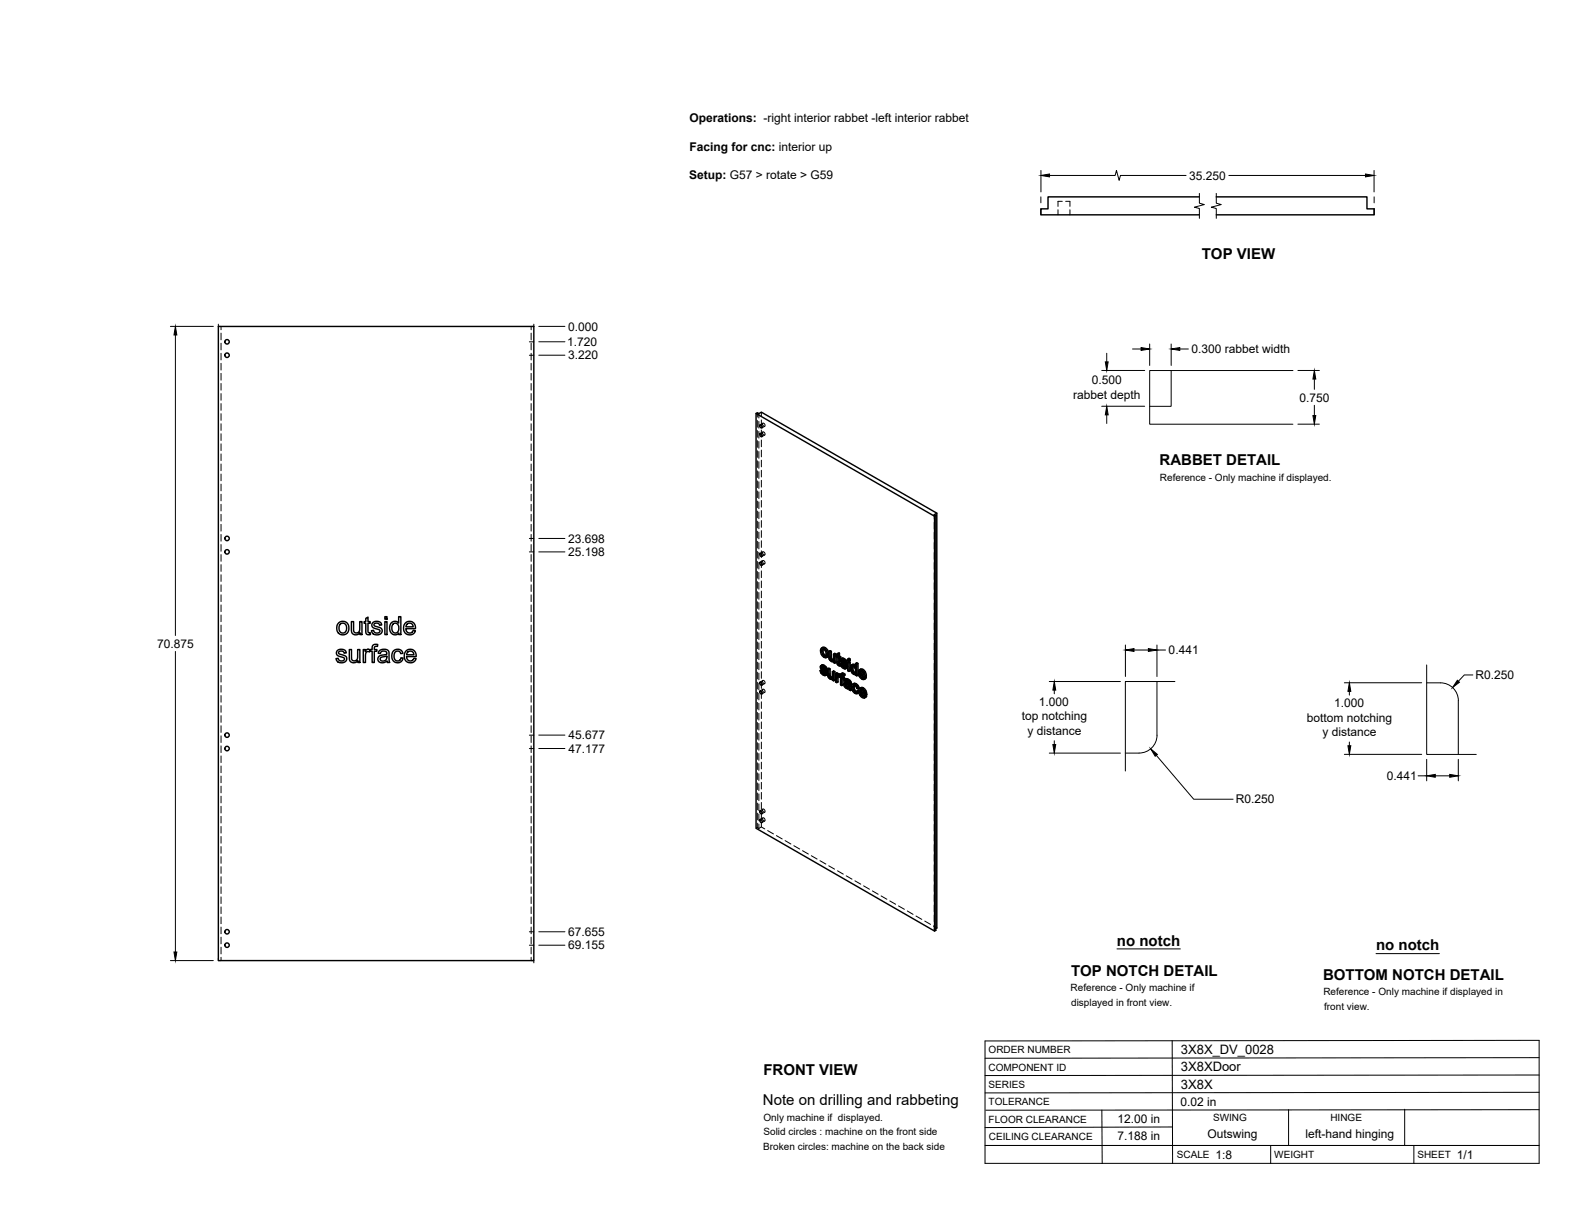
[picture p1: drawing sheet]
<svg xmlns="http://www.w3.org/2000/svg" width="559mm" height="432mm" viewBox="0 0 559 432" stroke-linecap="round" stroke-linejoin="round" font-family="sans-serif">
<!-- layer: Visible -->
<g fill="none" stroke="#000" stroke-width=".51">
<path d="M425.5 69.9h-53.7v4.2h-2.5v2.1h56.2M431.5 69.9h53.5v4.2h2.5v2.1h-56M77.5 115.8h111.9v225h-111.9zM268.2 146.7v147.2l63.4 36.4v-147.1M269.6 153.9l.6 .2 .2 .8-.6-.2zM269.6 150.8l.6 .1 .2 .9-.6-.2zM269.6 199.5l.6 .2 .2 .8-.6-.1zM269.6 196.4l.6 .2 .2 .8-.6-.2zM332 182.9l-.4 .3-63.4-36.5 .5-.2 .5 .2 .9-.5 62.3 35.9v147.2l-.4 .2M332.4 182.1l-.9 .5 .5 .3v147.2l-.4 .2M129.8 219.4l.8-.5v1.7h.7v.5h-.7v3l.1 .3 .6 .1 .1 .6a1.15 1.15 0 0 1-1.3-.1 1.15 1.15 0 0 1-.3-1.2v-2.7h-.6v-.5h.6zM136.5 218.8h.8v.9h-.8z"/>
<path d="M119.6 230.9l1-.5a1.69 1.69 0 0 1 2.3 1.2l-.8 .2a.93 .93 0 0 0-1-.9 .93 .93 0 0 0-.9 1l.1 .1a3.2 3.2 0 0 1 2.7 1.3 1.9 1.9 0 0 1-1.3 1.9 1.9 1.9 0 0 1-2.2-.8l-.3-.7 .8-.1a1.11 1.11 0 0 0 1.1 1 1.11 1.11 0 0 0 1.1-1l-.5-.3a2.55 2.55 0 0 1-2.3-1.3zM120.2 221a2.3 2.3 0 0 1 3.6 1.7 2.3 2.3 0 0 1-3.4 2.2 2.77 2.77 0 0 1-.2-3.9zM120.6 221.5l.7-.4a1.77 1.77 0 0 1 1.7 1.5 1.77 1.77 0 0 1-1.1 2 1.79 1.79 0 0 1-1.6-1.1 1.79 1.79 0 0 1 .3-2zM123.9 230.5h.8v2.5a1.15 1.15 0 0 0 1.2 1.5 1.15 1.15 0 0 0 1-1.6v-2.4h.8v4.6h-.7v-.7a1.65 1.65 0 0 1-2 .7 1.65 1.65 0 0 1-1.1-1.8zM124.7 220.6h.8v2.5a1.15 1.15 0 0 0 1.1 1.5 1.15 1.15 0 0 0 1-1.6v-2.4h.8v4.5h-.7v-.6a1.65 1.65 0 0 1-1.9 .7 1.65 1.65 0 0 1-1.1-1.8zM128.9 230.5h.7v.7a1.11 1.11 0 0 1 1.7-.6l.7-.1v-.5a1.31 1.31 0 0 1 .6-1.3 1.31 1.31 0 0 1 1.4 0l-.1 .7a.72 .72 0 0 0-.8-.1 .72 .72 0 0 0-.3 .7v.5h.9v.6h-.9v4h-.8v-4h-.7v-.4l-.2 .6a.86 .86 0 0 0-1.4 .7v3.1h-.8zM132.2 221l.9-.5a1.73 1.73 0 0 1 2.3 1.2l-.7 .1a.93 .93 0 0 0-1-.8 .93 .93 0 0 0-.9 1l1 .4a1.54 1.54 0 0 1 1.8 1.8 2.03 2.03 0 0 1-2.1 1.1 2.03 2.03 0 0 1-1.7-1.5l.7-.2a1.11 1.11 0 0 0 1.1 1 1.11 1.11 0 0 0 1.1-1l-.3-.2a2.52 2.52 0 0 1-2.5-1.4zM134.7 230.8a1.94 1.94 0 0 1 2-.5 1.94 1.94 0 0 1 1.3 1.6l.3 3.2h-.8l-.2-.6a1.76 1.76 0 0 1-1.9 .7 1.76 1.76 0 0 1-1.3-1.6v-.2a1.76 1.76 0 0 1 1.7-1h.4a.8 .8 0 0 0 1-.7 1.24 1.24 0 0 0-1.2-.7 1.24 1.24 0 0 0-1.1 .9l-.7-.1zM135 233.4l2.2-.7a1.31 1.31 0 0 1-.6 1.7 1.31 1.31 0 0 1-1.7-.6zM136.5 220.6h.8v4.5h-.8zM138.8 221.1a1.73 1.73 0 0 1 2.6 0v-2.3h.8v6.3h-.7v-.5a1.95 1.95 0 0 1-2.5 .3 1.95 1.95 0 0 1-.8-2.4zM139.4 221.5l.4-.3a1.77 1.77 0 0 1 1.7 1 1.77 1.77 0 0 1-.4 2l-.4 .3a1.78 1.78 0 0 1-1.7-1 1.78 1.78 0 0 1 .4-2z"/>
<path d="M139.6 231a1.96 1.96 0 0 1 3.3 .8l-.7 .1a1.26 1.26 0 0 0-1.6-.8 1.26 1.26 0 0 0-.8 1.6l.2 1a1.17 1.17 0 0 0 1.2 .8 1.17 1.17 0 0 0 1-1.1l.8 .1-.3 .9a2.17 2.17 0 0 1-2.9 .4 2.17 2.17 0 0 1-.7-2.9zM143.9 220.9a2.14 2.14 0 0 1 2.5-.2 2.14 2.14 0 0 1 1 2.4h-3.4l.1 .6a1.29 1.29 0 0 0 1.3 .9 1.29 1.29 0 0 0 1.2-.9l.8 .1-.3 .6a2.31 2.31 0 0 1-3.2 .3 2.31 2.31 0 0 1-.4-3.2zM144 231a2.15 2.15 0 0 1 2.6-.4 2.15 2.15 0 0 1 1.1 2.4h-3.5l.2 .7a1.31 1.31 0 0 0 1.2 .8 1.31 1.31 0 0 0 1.2-.9l.8 .1-.3 .7a2.3 2.3 0 0 1-3.1 .3 2.3 2.3 0 0 1-.6-3.1zM144.4 221.4l.7-.3a1.26 1.26 0 0 1 1.5 1.3h-2.6zM144.7 231.4l.4-.3h.8a1.23 1.23 0 0 1 .9 1.2h-2.5zM291 237.9l.8 1.4 .7 .4 .5-.1M291.2 236.2l.6-.3 .8 .3 .6 .5 .3 .8-.5 .3-.1-.6M291.5 236.8l.1-.2 .5 .2 .5 .8 .4 .2M291.6 231.2v-.5a.93 .93 0 0 1 1.1 0 .93 .93 0 0 1 .4 1l-.1 .9-.7 .2M291.6 237.7l-.6 .2 .4 .2M291.6 238.7l.5 .4 .4-.3M291.7 237.3l1 1 .5-.3"/>
<path d="M291.7 237.9l-.3 .2 .2 .6 .5-.3M291.8 235.9l-.7 .4v.7l1.6 2M291.8 236.6l-.3 .4 .5-.2M291.8 232.2l.5 .6 .5-.3M291.9 238l.8 .9M291.9 236.7l.6 .7M292 236.3l.5 .4 .5-.2M292 230.9l-.4 .3v.5l.2 .5 .4-.3M292.1 235.9l-.8 .3M292.1 230.4v1.2l.9 1M292.1 237l-.4 .3-.2-.3M292.3 230l.9 .9 .5-.2"/>
<path d="M292.4 236.1l-.4 .2-.4-.1M292.5 236.7l.4 .5 .4-.2M292.7 239l-.2 .2-.4-.1M292.7 238.3l.3 .4 .5-.3M292.8 229.8l-.5 .2-.8-.1M292.9 237.7l.7 1.2-.7 .8M293 238.7l.1 .5 .5-.3M293.1 239.2l-.1 .4 .4-.3M293.2 230.9l.4 1.4 .4-.3M293.4 233.1a1.68 1.68 0 0 1-2.2-1.6l-.1-1.1 .4-.5 .9-.3 .7 .4 .6 .7 .3 1.3-.1 .9-.7 .4M293.6 232.3l-.2 .8 .5-.2M293.6 237.3l.5 .3 .4-.3"/>
<path d="M294 231.1l.5 .3 .5-.3M294.1 237.6v2.2l.5-.2M294.1 239.8l.2 .4 .4-.2M294.5 231.4v2.2l.5-.3M294.5 233.6l.2 .4 .4-.3M294.7 234l.3 .3 .5-.3M295 234.3l.4 .1M295.4 234.4l.2-.1zM295.7 234.1l-.7-.6v-2.4l-.5-.3-.5 .3 .1 2.5 .7 1 .6 .2 .4-.1M295.7 232.1l.5 .2 .4-.2M295.7 238.6v3l.5-.3v-3l-.4-.3-.5 .3v1.9l-.3 .4 .2-.1M295.8 234.7v.4l.4 .2"/>
<path d="M295.8 234.7l-.2 .1M296.2 232.3v3l.4-.2v-3l-.4-.3-.5 .3v2.1M296.2 238.3l-.5 .3-.4-.3M296.6 233l.3 .2 .2 2.6 .7 .5 .4-.2M296.9 232.4l-.3 .2 .3 .2v-.8l.9-.3v1.1l.5 .2v.4l-.5 .3v-.4M297.3 239.9l-.4 .2v.5l.4-.2M297.3 239.3v-.4l-.4-.2-.5 .3v3l.5 .2M297.3 238.9l-.5 .3-.4-.2M297.4 239.9l-.1 2.1-.4 .2v-1.6M297.4 240l.4 .2M297.4 240l-.5 .1M297.4 232v1l.4-.2"/>
<path d="M297.4 233l.4 .3 .5-.3M297.4 239.4l.4 .4M297.6 239.1l-.8 .5v-.4M297.6 235.7l.2 .1M297.8 233.7l-.4-.3v2.1l.5-.3M297.8 235.8l.1 .5M297.8 239.2l.4 .3M297.8 239.2l-.8 .2M297.8 239.2l-.7 .2M297.8 233.7v1.4l.3 .4M297.8 231.7l-.9 .3M297.8 239.8v.4"/>
<path d="M297.8 239.9l-.1 .4M297.9 235.4l-.5 .1M298.1 235.5l.8 1.4 .6 .4 .6-.1M298.1 235.5l-.6 .1M298.1 235.5h.1M298.1 235.7l-.3 .1M298.3 233.8l.6-.3 .8 .3 .6 .6 .3 .7-.5 .3-.1-.6M298.4 239.1l.9-.2 .5 .3-.1 .4-.4 .3v-.4M298.6 234.4h.5l.6 .8 .4 .2M298.7 235.3l-.6 .2 .4 .2M298.7 236.3l.5 .4 .4-.2M298.8 234.9l1 1 .5-.3"/>
<path d="M298.9 235.5l-.4 .2 .1 .4 .1 .2 .5-.3M298.9 233.5l-.7 .5v.6l1.6 2M298.9 234.3l-.3 .4 .5-.3M298.9 238.8l-.6 .4-.1 .8-.4-.2 .4-.3M298.9 239.2l.4 .3 .5-.3M299 235.6l.8 .9M299.1 234.3l.6 .7M299.1 239.8l.5 .5v.4l-.4 .2v-.4M299.1 234l.6 .4 .4-.3M299.2 233.5l-.8 .3M299.2 236.7l.4 .1M299.3 234.6l-.5 .3-.2-.2"/>
<path d="M299.3 239.9l-.6-.3v.6l.4-.2M299.4 238.9l-.5 .3-.4-.1M299.6 233.7l-.5 .3-.4-.2M299.7 234.4l.3 .4 .4-.2M299.8 236.6l-.1 .2M299.8 235.9l.3 .4 .5-.3M300 235.3l.7 1.2-.1 .4-.6 .4M300.1 236.3l.1 .5 .5-.3M300.2 236.8l-.1 .4 .5-.3M300.8 235l.4 .2 .4-.2M300.8 233.8l.4 .3 .4-.3M301.2 234.1v.6l.4-.3v-.6l-.4-.2-.4 .2v.6l.4 .3"/>
<path d="M301.2 234.7l.4 .3v3l-.4 .2v-3M301.2 234.7l-.4 .3v3l.4 .2M302.1 236l.9-.3 .5 .3M302.4 236.5l.7 .2 .4 .9v1.1l-.6 .1M302.4 238.3l.5 .5 .4-.2M302.4 236.5l-.2 .8M302.6 237l-.4 .3v.5l.2 .5 .4-.3M302.7 235.7l-.5 .2a2.02 2.02 0 0 0 1.3 3.4l.1-.1M302.7 236.5v1.3l.8 .9M302.8 236.1l.4 .3M303.3 235.8l-.5 .3-.6-.2M303.5 235.4l.5 .3 .4-.3"/>
<path d="M303.6 239.2v.4l.4 .2M303.6 239.2l-.2 .1M304 235.7v4.1l.4-.2v-4.2l-.4-.2-.5 .2v1.5l-.3-.5 .3-.1M305.2 239.9l.6 .6 .4-.3M305.5 238.4l-.5 .2 1.5 .9-.6-1.2a.48 .48 0 0 0-.6-.2 .48 .48 0 0 0-.3 .5M305.5 238.1v.3l.8 .5M305.5 239.4l.9 .9M305.7 239.7l-.5 .2-.2-.9 1.9 1.2M305.7 237.8l.9 .9 .4-.3M306.2 237.5l-.5 .3-.8-.1M306.6 238.7l.3 1.3 .5-.2M269.6 245.2l.6 .1 .2 .9-.6-.2z"/>
<path d="M269.6 242.1l.6 .1 .2 .9-.6-.2zM294.3 240.2l.3 .3 .5-.2M294.6 240.5l.4 .1M295.3 240.4l-.7-.7-.1-2.4-.4-.2-.5 .2 .2 2.8 .7 .8h.9M295.4 240.9v.4l.3 .3M295.4 240.9l-.2 .1M297.8 240.2l.4 .2v2.6l.5 .2M298.7 240.2l.5 .3 .4-.2M299.1 240.9v2.1l-.4 .2v-2.6l.5 .3M299.6 242.4l.6-.3 .9 .3M299.7 241.1l.8-.3 1.3 .9 .4 3.1-.4 .2-.2-.4M299.9 242.9l.2-.1a.86 .86 0 0 1 1 1l-.3 .2 .3-.1"/>
<path d="M300 243.5l.4 .4 .4-.3M300 242.8l-.2 .3M300.1 242.1l-.7 .5 .1 .9 .9 .8h.8l.1 .5 .5 .2M300.3 241.6l-.4 .3a.79 .79 0 0 1 .8-.1 .79 .79 0 0 1 .5 .7v.3l-1.2-.4M300.3 241.6h.1M300.4 243.9l.4 .1M300.4 243.3l-.4 .2-.2-.4 .5-.2 .2 .5 .6 .4M300.4 242.1l-.7 .2M300.5 240.8l-.9 .4-.2 .3 .5 .4M300.6 241.3l.5 .4 .5-.3M301.1 241l-.5 .3-.6-.2M301.1 241.7l.4 .4 .4-.2"/>
<path d="M301.5 242.1l.1 .4 .4-.2M301.6 242.5v2.1l.5-.3M302.5 242.8l.7-.4 .6 .2 .6 .6 .4 1-.4 .2-.4-.9M302.6 244l.2 1 .5-.2M302.8 245l.5 .6 .5-.3M303.1 243.8l-.5 .2 .1-.4a.65 .65 0 0 1 .7-.4 .65 .65 0 0 1 .5 .8l.5 .4M303.1 243.2l.2 1.6 .7 .6M303.2 242.4l-.5 .3a2.12 2.12 0 0 0 .5 3.2l.9 .2M303.3 242.9l.7 .6 .5-.2M303.8 242.6l-.5 .3-.6-.2M304 245.2l-.2 .5-.5-.1M304.7 245.4l-.6 .7 .6-.4"/>
<path d="M304.7 245.1l-.3-.1-.4 .2 .4 .3M305.4 246.5l.5 .6 .4-.3M305.6 244.9l-.5 .3 1.5 .8-.6-1.1a.49 .49 0 0 0-.6-.2 .49 .49 0 0 0-.3 .5M305.6 244.6v.3l.9 .5M305.7 245.9l.9 1M305.8 240.5l.4 .1M305.8 246.2l-.4 .3-.3-.9 2 1.1M305.9 244.3l.8 .9 .5-.2M305.9 247.1l.4 .1M306.3 244.1l-.4 .2-.9-.1M306.5 240.3l.4 .3 .5-.3M306.5 240.3l-.2 .2"/>
<path d="M306.6 246.8l.4 .4 .5-.3M306.6 246.8l-.2 .3M306.7 245.2l.4 1.4 .4-.3M306.8 240.1l-.3 .2M306.9 240l.5-.1v-.5l-.7-1.5-1-.6-.8 .4-.4 1.1 .4 1.3 1.3 1 .5-.1 .2-.4M306.9 246.6l-.3 .2M307 240.1l.4 .2-.1 .3-.7 .4M307.1 246.6l.4-.2v-.5l-.7-1.5-1-.5-.8 .3-.3 1 .3 1.3 1.2 1.2 .6-.1 .2-.4M307.1 246.7l.3 .4-.7 .5M269.6 290.8l.6 .2 .2 .8-.6-.2zM269.6 287.7l.6 .2 .2 .8-.6-.2z"/>
<circle cx="80.5" cy="121.3" r=".79"/>
<circle cx="80.5" cy="126" r=".79"/>
<circle cx="80.5" cy="191" r=".79"/>
<circle cx="80.5" cy="195.8" r=".79"/>
<circle cx="80.5" cy="265.6" r=".79"/>
<circle cx="80.5" cy="260.8" r=".79"/>
<circle cx="80.5" cy="330.6" r=".79"/>
<circle cx="80.5" cy="335.4" r=".79"/>
</g>
<!-- layer: Hidden -->
<g fill="none" stroke="#000" stroke-width=".35">
<path d="M375.4 74.4v1.8M376.9 71.4h-1.5v1.8M378.1 71.4h1.5v1.8M379.6 74.4v1.8M78.4 115.8v1.2M78.4 118.2v2.4M188.4 115.8v1.2M188.4 118.2v2.4M78.4 121.8v2.3M78.4 125.3v2.4M78.4 128.9v2.4M78.4 132.5v2.4"/>
<path d="M78.4 136.1v2.3M78.4 139.6v2.4M188.4 121.8v2.3M188.4 125.3v2.4M188.4 128.9v2.4M188.4 132.5v2.4M188.4 136.1v2.3M188.4 139.6v2.4M78.4 143.2v2.4M78.4 146.8v2.3M78.4 150.3v2.4M78.4 153.9v2.4"/>
<path d="M78.4 157.5v2.4M188.4 143.2v2.4M188.4 146.8v2.3M188.4 150.3v2.4M188.4 153.9v2.4M188.4 157.5v2.4M268.7 146.5v1.5M268.7 149.2v2.4M268.7 152.8v2.4M268.7 156.3v2.4M268.7 159.9v2.4M269.2 146.7v1.6"/>
<path d="M269.2 149.5v2.4M269.2 153.1v2.3M269.2 156.7v2.3M270.1 146.2v1.6M270.1 149v2.4M270.1 152.6v2.3M270.1 156.1v2.4M270.1 159.7v2.4M270.6 153.3a.58 .58 0 0 1 .7 .3 .58 .58 0 0 1-.2 .8l-.5-.5zM270.6 150.2a.58 .58 0 0 1 .7 .3 .58 .58 0 0 1-.2 .8l-.5-.5zM270.7 153.3l-1 .5M270.7 150.2l-1 .5"/>
<path d="M271.3 154.4l-1 .5M271.3 151.3l-1 .5M78.4 161.1v2.3M78.4 164.6v2.4M78.4 168.2v2.4M78.4 171.8v2.4M78.4 175.3v2.4M78.4 178.9v2.4M188.4 161.1v2.3M188.4 164.6v2.4M188.4 168.2v2.4M188.4 171.8v2.4"/>
<path d="M188.4 175.3v2.4M188.4 178.9v2.4M268.7 163.5v2.4M268.7 167v2.4M268.7 170.6v2.4M268.7 174.2v2.4M268.7 177.8v2.3M269.2 160.2v2.4M269.2 163.8v2.4M269.2 167.4v2.4M269.2 170.9v2.4M269.2 174.5v2.4"/>
<path d="M269.2 178.1v2.4M270.1 163.3v2.4M270.1 166.9v2.3M270.1 170.4v2.4M270.1 174v2.4M270.1 177.6v2.3M78.4 182.5v2.4M78.4 186.1v2.3M78.4 189.6v2.4M78.4 193.2v2.4M78.4 196.8v2.4M188.4 182.5v2.4"/>
<path d="M188.4 186.1v2.3M188.4 189.6v2.4M188.4 193.2v2.4M188.4 196.8v2.4M268.7 181.3v2.4M268.7 184.9v2.4M268.7 188.5v2.4M268.7 192.1v2.3M268.7 195.6v2.4M268.7 199.2v2.4M269.2 181.7v2.3M269.2 185.2v2.4"/>
<path d="M269.2 188.8v2.4M269.2 192.4v2.4M269.2 195.9v2.4M269.2 199.5v2.4M270.1 181.1v2.4M270.1 184.7v2.4M270.1 188.3v2.4M270.1 191.9v2.3M270.1 195.4v2.4M270.1 199v2.4M270.6 198.9a.58 .58 0 0 1 .7 .4 .58 .58 0 0 1-.2 .7l-.5-.5zM270.6 195.8a.58 .58 0 0 1 .7 .4 .58 .58 0 0 1-.2 .7l-.5-.5z"/>
<path d="M270.7 198.9l-1 .6M270.7 195.8l-1 .6M271.3 196.9l-1 .6M331.5 182.6v1.6M331.5 185.3v2.4M331.5 188.9v2.4M331.5 192.5v2.4M331.5 196.1v2.3M331.5 199.6v2.4M78.4 200.3v2.4M78.4 203.9v2.4M78.4 207.5v2.4"/>
<path d="M78.4 211.1v2.3M78.4 214.6v2.4M78.4 218.2v2.4M188.4 200.3v2.4M188.4 203.9v2.4M188.4 207.5v2.4M188.4 211.1v2.3M188.4 214.6v2.4M188.4 218.2v2.4M268.7 202.8v2.3M268.7 206.4v2.3M268.7 209.9v2.4"/>
<path d="M268.7 213.5v2.4M268.7 217.1v2.3M269.2 203.1v2.4M269.2 206.7v2.3M269.2 210.2v2.4M269.2 213.8v2.4M269.2 217.4v2.4M270.1 202.6v2.4M270.1 206.1v2.4M270.1 209.7v2.4M270.1 213.3v2.4M270.1 216.9v2.3"/>
<path d="M271.3 200l-1 .6M331.5 203.2v2.4M331.5 206.8v2.3M331.5 210.4v2.3M331.5 213.9v2.4M331.5 217.5v2.4M78.4 221.8v2.4M78.4 225.3v2.4M78.4 228.9v2.4M78.4 232.5v2.4M78.4 236.1v2.3M78.4 239.6v2.4"/>
<path d="M188.4 221.8v2.4M188.4 225.3v2.4M188.4 228.9v2.4M188.4 232.5v2.4M188.4 236.1v2.3M188.4 239.6v2.4M268.7 220.6v2.4M268.7 224.2v2.4M268.7 227.8v2.4M268.7 231.4v2.3M268.7 234.9v2.4M268.7 238.5v2.4"/>
<path d="M269.2 220.9v2.4M269.2 224.5v2.4M269.2 228.1v2.4M269.2 231.7v2.3M269.2 235.2v2.4M269.2 238.8v2.4M270.1 220.4v2.4M270.1 224v2.4M270.1 227.6v2.4M270.1 231.1v2.4M270.1 234.7v2.4M270.1 238.3v2.4"/>
<path d="M291.4 237.7l.3 .9M291.5 236.4l-.5 .2M291.6 236.9l-.5 .2M291.6 236.1l-.5 .2M291.6 230.7l-.5 .2M291.6 237.7l.3 .3M291.7 235.9l-.1 1 .6 .7a1.05 1.05 0 0 1 .9 1.3h-.4l.4-.2M291.7 238.6l.8 .7 .8 .1M291.7 238.6l-.4 .2M291.8 237.8l-.1 .1M291.9 237.3l-.5 .3M291.9 232l.9 .9 .9 .1"/>
<path d="M291.9 232l-.5 .3M291.9 236.6h-.1M291.9 236.7l.1-.3 .5 .1 .6 .8 .4 .2M292 229.7l-.4 .6 .3 1.7M292 236.4l-.4 .2M292.2 230.2l-.1 .2M292.2 230.2l.7 .1 .6 .9v1.1l-.5 .3M292.2 230.2l-.4 .2M292.5 236.5l-.5 .3M292.5 239.3l-.4 .2M292.5 237.4l.4 .3M292.8 232.9l-.5 .3"/>
<path d="M292.8 230.2l-.5 .3M292.9 236.9l-.5 .2M293 239l-.4 .2M293 238.4l-.5 .2M293.1 237.3l-.5 .3M293.1 239.5l-.5 .2M293.3 232.5l-.4 .3M293.3 230.8l-.4 .3M293.4 233.1l-.4 .3M293.5 231.8l-.4 .3M294.1 237.1l.1 2.7 .8 .9 .8-.1v.5l.4 .2M294.1 239.4l-.4 .3"/>
<path d="M294.3 239.9l-.5 .3M294.5 230.8l.2 2.9 .7 .7h.8v.4l.4 .3M294.5 233.2l-.4 .3M294.7 233.7l-.5 .2M295 234.1l-.5 .2M295.4 234.4l-.5 .3M295.8 238l-.1 2-.4 .4M296 234.1l-.5 .3M296.1 234l-.5 .3 .2-.2M296.2 231.8l-.1 2-.4 .3M296.2 234.8l-.4 .3M296.2 234.4l-.4 .3 .3-.2"/>
<path d="M296.6 232.6v.4l.5-.3M296.9 238.7v3l.4 .3M297.1 232.3l-.2 .1M297.3 239.4l-.5 .2M297.4 231.8v.7l-.3-.2v.4l.3 .2v2.4l.9 .8-.2-.6M297.4 239.8l-.1 .1M297.4 232.9l-.5 .3M297.4 232.5l-.5 .3M297.4 235.3l-.4 .2M297.5 239.2l-.2 .1M297.6 239.6l-.5 .3M297.6 235.6l-.4 .3"/>
<path d="M297.8 239.7l-.4 .2 .3-.3 .5 .4 .1-.3 .4 .4v2.6l.4 .3M297.8 233.2l-.4 .2M298 235.9l-.4 .3M298.3 233.4l-.5-.2v.5M298.3 239.6l-.5 .2M298.3 239.5h-.1M298.3 239.9l-.5 .3 .4-.2M298.3 239.7l-.5 .2M298.3 235.6l-.2 .1M298.3 236.1h-.1M298.5 235.3l.4 .9M298.6 234l-.4 .3"/>
<path d="M298.7 239.7l-.5 .3M298.7 233.7l-.5 .2M298.7 235.3l.3 .3M298.7 239l-.4 .2M298.7 234.5l-.5 .2M298.8 233.6l-.2 .6 .7 1a1.07 1.07 0 0 1 .9 1.3h-.4l.4-.2M298.8 238.8l-.1 .9-.5-.2M298.9 236.2l.9 .8h.6M298.9 236.2l-.5 .3M299 235.4l-.1 .1M299 234.9l-.5 .3M299 234.2l-.1 .1"/>
<path d="M299.1 234.3v-.3l.5 .1 .6 .9 .4 .1M299.1 234l-.4 .3M299.2 239.4l-.5 .2M299.5 239.4l-.5 .3M299.6 234.1l-.5 .3M299.7 235l.3 .3M299.7 236.8l.4-.2-.9 .5M299.7 239.6l-.5-.2-.1 .4M300 234.5l-.5 .2M300.1 236l-.4 .2M300.2 235l-.5 .2M300.2 237.1l-.5 .2"/>
<path d="M301.2 234.7v3l.4 .3M301.2 233.6v.5l.4 .3M301.2 237.7l-.4 .3M301.2 234.1l-.4 .3M302.2 236.8l-.5 .2M302.3 237.7l-.4 .2M302.3 236l-.4 .3M302.5 235.8l-.3 .7v.8a1.47 1.47 0 0 0 1.8 1.7v.3l.4 .3M302.7 238.5l-.4 .2M302.8 236.3l-.1 .2M302.8 236.3l.7 .1 .5 1v.9l-.5 .4M302.8 236.3l-.4 .2"/>
<path d="M302.9 236.2l-.5 .3M303.3 239l-.5 .2M303.3 236.3l-.4 .2M303.7 236.2l-.2 .1M303.8 238.6l-.4 .2M303.8 236.9l-.4 .2M304 235.2v1.4l-.5-.6M304 236.6l-.5 .3M304 239l-.4 .2M304 237.9l-.4 .2M304 239.3l-.4 .3M305 238.4l-.5 .3"/>
<path d="M305.3 237.4l-.3 .9 .3 1.4 .9 1 .9 .1M305.3 239.7l-.4 .3M305.4 238.8l-.4 .2M305.5 239.4l-.1-.6 2 1.1M305.7 237.9l-.2 .2M305.7 237.9l.8 .3 .4 1-.6-.3M305.7 237.9l-.5 .2M306.2 237.9l-.4 .3M306.7 238.5l-.4 .3M306.9 239.2l-.4 .3M331.5 221.1v2.3M331.5 224.6v2.4"/>
<path d="M331.5 228.2v2.4M331.5 231.8v2.4M331.5 235.4v2.3M331.5 238.9v2.4M78.4 243.2v2.4M78.4 246.8v2.4M78.4 250.4v2.3M78.4 253.9v2.4M78.4 257.5v2.4M188.4 243.2v2.4M188.4 246.8v2.4M188.4 250.4v2.3"/>
<path d="M188.4 253.9v2.4M188.4 257.5v2.4M268.7 242.1v2.4M268.7 245.6v2.4M268.7 249.2v2.4M268.7 252.8v2.4M268.7 256.3v2.4M268.7 259.9v2.4M269.2 242.4v2.4M269.2 246v2.3M269.2 249.5v2.4M269.2 253.1v2.4"/>
<path d="M269.2 256.7v2.3M270.1 241.9v2.3M270.1 245.4v2.4M270.1 249v2.4M270.1 252.6v2.4M270.1 256.1v2.4M270.1 259.7v2.4M270.6 244.6a.56 .56 0 0 1 .7 .3 .56 .56 0 0 1-.2 .7l-.5-.4zM270.6 241.5a.56 .56 0 0 1 .7 .3 .56 .56 0 0 1-.2 .7l-.5-.5zM270.7 244.5l-1 .6M270.7 241.4l-1 .6M271.3 245.6l-1 .6"/>
<path d="M271.3 242.5l-1 .6M294.6 240.3l-.5 .3M295 240.7l-.5 .2M295.4 240.4l-.2 .1M295.6 240.3l-.5 .3M295.7 240.2l-.5 .3M295.8 241.1l-.4 .2M295.8 240.6l-.4 .3 .2-.2M296.9 241.7l-.5 .3M298.7 242.7l-.5 .3M298.7 240.1l-.5 .3M299.1 240.4l-.4 .2"/>
<path d="M299.6 240.7l-.5-.3v.5M299.8 242.6l-.4 .2M299.9 242.3l-.5 .2M299.9 241.3l-.5 .2M300 242.1l-.2 .6 .3 .8 .8 .6h.7l.1 .4M300 243.4l-.4 .2M300.1 240.9l-.5 .2M300.1 240.9l-.2 .4 .4 .3a.83 .83 0 0 1 1-.1 .83 .83 0 0 1 .3 .9h-.5M300.3 242.9l.3-.3a.76 .76 0 0 1 .8 .2 .76 .76 0 0 1 .1 .8l-.4 .2M300.3 242.8l-.1 .1M300.5 242.6l-.5 .3 .3-.2M300.5 241.3l-.4 .2"/>
<path d="M300.7 244l-.5 .2M301 241.4l-.5 .3M301.2 244.2l-.5 .2M301.2 243.8l-.1 .1M301.5 241.9l-.4 .2M301.5 243.6l-.5 .4M301.6 242.9l-.4 .3M301.6 242.5l-.4 .3M301.6 242.4l-.4 .3M301.6 244.1l-.4 .2M301.7 244.5l.5 .3M301.7 244.5l-.4 .3"/>
<path d="M302.6 243.5l-.4 .3M302.7 242.7l-.4 .3M302.9 244.9l-.4 .2M303 242.5l-.4 .7 .3 1.5 .7 .9 .9 .3M303.1 243.2a.77 .77 0 0 1 1-.1 .77 .77 0 0 1 .3 .9l.4 .2M303.3 243l-.5 .3M303.8 245.7l-.5 .3M303.8 243l-.4 .3M304 245.4h.2M304.2 243.4l-.5 .3M304.2 245.4l-.4 .3M304.4 244l-.4 .2"/>
<path d="M304.4 245l-.2 .4M304.7 245.1l.2 .2-.2 .4M304.9 245.3l-.2 .1M305.1 245l-.4 .2M305.4 246.3l-.4 .2M305.5 244l-.4 .6 .3 1.7 .9 .9 .9 .2M305.6 245.3l-.5 .3M305.7 245.9l-.1-.6 1.9 1.1M305.8 244.4l-.2 .2M305.8 244.4l.8 .3 .4 1.1-.5-.4M305.8 244.4l-.4 .3M306.2 240.7l-.4 .2"/>
<path d="M306.3 244.5l-.4 .3M306.3 247.2l-.4 .3M306.4 240.3h.2M306.6 246.9h.2M306.7 240.3l-.4 .2 .3-.2M306.8 246.9l-.4 .2M306.9 245.1l-.5 .3M306.9 240l-.1 .1M307 240.8l-.5 .3M307 240.1l-.4 .2M307 245.8l-.4 .2M307 246.6h-.1"/>
<path d="M307.1 247.4l-.5 .3M307.1 246.7l-.3 .2M331.5 242.5v2.4M331.5 246.1v2.4M331.5 249.6v2.4M331.5 253.2v2.4M331.5 256.8v2.4M78.4 261.1v2.3M78.4 264.6v2.4M78.4 268.2v2.4M78.4 271.8v2.4M78.4 275.4v2.3"/>
<path d="M78.4 278.9v2.4M188.4 261.1v2.3M188.4 264.6v2.4M188.4 268.2v2.4M188.4 271.8v2.4M188.4 275.4v2.3M188.4 278.9v2.4M268.7 263.5v2.4M268.7 267.1v2.4M268.7 270.6v2.4M268.7 274.2v2.4M268.7 277.8v2.4"/>
<path d="M269.2 260.2v2.4M269.2 263.8v2.4M269.2 267.4v2.4M269.2 271v2.3M269.2 274.5v2.4M269.2 278.1v2.4M270.1 263.3v2.4M270.1 266.9v2.3M270.1 270.4v2.4M270.1 274v2.4M270.1 277.6v2.4M331.5 260.4v2.3"/>
<path d="M331.5 263.9v2.4M331.5 267.5v2.4M331.5 271.1v2.4M331.5 274.6v2.4M331.5 278.2v2.4M78.4 282.5v2.4M78.4 286.1v2.4M78.4 289.6v2.4M78.4 293.2v2.4M78.4 296.8v2.4M188.4 282.5v2.4M188.4 286.1v2.4"/>
<path d="M188.4 289.6v2.4M188.4 293.2v2.4M188.4 296.8v2.4M268.7 293.6l.5 .3M268.7 281.3v2.4M268.7 284.9v2.4M268.7 288.5v2.4M268.7 292.1v1.5M268.7 293.6l-.5 .3M269.2 281.7v2.4M269.2 285.2v2.4M269.2 288.8v2.4"/>
<path d="M269.2 292.4v1.5M270.1 291.9v1.5l1.2 .7M270.1 281.2v2.3M270.1 284.7v2.4M270.1 288.3v2.4M270.1 293.4l-.9 .5M270.6 290.2a.58 .58 0 0 1 .7 .4 .58 .58 0 0 1-.2 .7l-.5-.5zM270.6 287.1a.56 .56 0 0 1 .7 .3 .56 .56 0 0 1-.2 .8l-.5-.5zM270.7 290.2l-1 .6M270.7 287.1l-1 .6M271.3 291.3l-1 .6M271.3 288.2l-1 .6"/>
<path d="M272.4 294.7l2 1.2M275.5 296.5l2 1.2M278.6 298.3l2 1.2M331.5 281.8v2.4M331.5 285.4v2.3M331.5 288.9v2.4M331.5 292.5v2.4M331.5 296.1v2.4M331.5 299.7v2.3M78.4 300.4v2.3M78.4 303.9v2.4M78.4 307.5v2.4"/>
<path d="M78.4 311.1v2.4M78.4 314.6v2.4M78.4 318.2v2.4M188.4 300.4v2.3M188.4 303.9v2.4M188.4 307.5v2.4M188.4 311.1v2.4M188.4 314.6v2.4M188.4 318.2v2.4M281.6 300.1l2.1 1.1M284.7 301.8l2.1 1.2M287.8 303.6l2.1 1.2"/>
<path d="M290.9 305.4l2.1 1.2M294 307.2l2.1 1.2M297.1 309l2.1 1.2M300.2 310.7l2.1 1.2M303.3 312.5l2.1 1.2M306.4 314.3l2.1 1.2M309.5 316.1l2.1 1.2M312.6 317.9l2.1 1.2M315.7 319.7l2.1 1.1M331.5 303.2v2.4M331.5 306.8v2.4M331.5 310.4v2.3"/>
<path d="M331.5 313.9v2.4M331.5 317.5v2.4M78.4 321.8v2.4M78.4 325.4v2.3M78.4 328.9v2.4M78.4 332.5v2.4M78.4 336.1v2.4M78.4 339.6v1.2M188.4 321.8v2.4M188.4 325.4v2.3M188.4 328.9v2.4M188.4 332.5v2.4"/>
<path d="M188.4 336.1v2.4M188.4 339.6v1.2M318.8 321.4l2.1 1.2M321.9 323.2l2.1 1.2M325 325l2 1.2M328.1 326.8l2.1 1.2M331.2 328.6l1.2 .7M331.5 321.1v2.4M331.5 324.7v2.3M331.5 328.2v1.6M331.5 329.8l.5 .3M332 329.5l-.5 .3"/>
</g>
<!-- layer: Reference -->
<g fill="none" stroke="#000" stroke-width=".35">
<path d="M369.3 69.9v2.1M369.3 74.1v2.1M487.5 69.9v2.1M487.5 74.1v2.1M77.5 115v.8h.8M189.4 115v.8h-.8M187.8 121.3h1.6M187.8 126h1.6M415.5 131.5v12.7h-7.6M458.7 131.5h-50.8v19h50.8M187.8 191.1h1.6M187.8 195.8h1.6"/>
<path d="M506.2 235.9v31.8h17.6M410.5 241.8v19a6.4 6.4 0 0 1-6.4 6.4M416.9 241.8h-17.6v31.8M506.2 242.3a13 13 0 0 1 7.8 .7 6.3 6.3 0 0 1 3.4 5.6v19.1M187.8 260.8h1.6M187.8 265.6h1.6M399.3 267.2h4.8M187.8 335.4h1.6M187.8 330.6h1.6M77.5 340v.8h.8M188.6 340.8h.8v.8"/>
</g>
<!-- layer: Hidden Narrow -->
<path d="M292.5 237.9l-.4 .3M294.1 239l-.5 .2M294.5 232.7l-.5 .3M295.8 239.7l-.5 .2M296.2 233.4l-.5 .3M297.4 234.6l-.5 .3M298.7 239.4l-.5 .3M299.1 239.7h.1M299.7 235.5l-.5 .3M300.9 242.7l-.5 .3M301.6 243.1l-.4 .3" fill="none" stroke="#000" stroke-width=".35"/>
<!-- layer: Visible Narrow -->
<path d="M292.5 237.4l-.4 .2M294.5 239l-.4 .3M295 232.8l-.5 .2M297.8 234.9l-.4 .3M299.1 239.7l-.4 .3M299.6 235l-.4 .2M300.8 242.3l-.4 .2M302.1 242.7l-.5 .3M302.1 243.4l-.5 .3" fill="none" stroke="#000" stroke-width=".35"/>
<!-- layer: Titleblock -->
<g fill="none" stroke="#000" stroke-width=".36">
<path d="M349.5 369.3l196.6-.2v43.7h-196.6zM415.9 369.3l.1 43.5M546.1 375.3l-196.6 .2M390.9 393.9l.2 18.9M416 399.9l-66.5 .2M457.2 393.7v12.7M498.4 393.6v12.7M546.1 393.7l-196.3 .2M546.1 387.6l-196.6 .2M546.1 381.4l-196.6 .2M349.5 406.4h196.6M450.8 406.4v6.4"/>
<path d="M501.6 406.4v6.4"/>
</g>
<!-- layer: FD_Dimensions -->
<g fill="none" stroke="#000" stroke-width=".35">
<path d="M369.3 60.5v7.6M372.4 62.3h23.2l.5-1.8 1 3.5 .4-1.7h23.3M436 62.3h48.5M487.5 60.5v7.6M60.5 115.8h15.2M62.2 118.9v106.6M191.2 115.8h9.2M191.2 121.3h9.2M191.2 126h9.2M390.9 131.4h15.2M392.7 125.3v3.1M401.8 123.8h3.1"/>
<path d="M407.9 122v7.7M415.5 122v7.7M418.6 123.8h3M460.5 131.4h7.6M466.3 134.5v3.7M390.9 144.1h15.2M392.7 147.2v3M460.5 150.5h7.6M466.3 143.8v3.6M191.2 191.1h9.2M191.2 195.8h9.2M62.2 231.1v106.7"/>
<path d="M399.3 228.9v11.1M402.3 230.6h5.1M410.5 228.9v11.1M410.5 230.6h3M522.6 239.5h-3.1l-2.1 2.2M372.3 241.8h25.2M374.1 244.9v1.3M477 242.3h27.4M478.7 245.3v1.3M191.2 260.8h9.2M191.2 265.6h9.2M372.3 267.2h25.2"/>
<path d="M374.1 262.8v1.4M410.3 268l13.2 15.6h14M477 267.7h27.4M478.7 263.3v1.3M503.1 275.3h3.1M506.2 269.4v7.7M509.2 275.3h5.1M517.4 269.4v7.7M191.2 330.6h9.2M191.2 335.4h9.2M60.5 340.8h15.2"/>
</g>
<g fill="#000" stroke="#000" stroke-width=".35">
<path d="M369.3 62.3l3.1-.6v1.1zM484.5 61.7l3 .6-3 .5zM62.2 115.8l.5 3.1h-1zM392.2 128.4h1l-.5 3zM404.9 123.3l3 .5-3 .5zM415.5 123.8l3.1-.5v1zM466.3 131.4l.5 3.1h-1zM392.7 144.1l.5 3.1h-1zM465.8 147.4h1l-.5 3.1zM399.3 230.6l3-.5v1zM407.4 230.1l3.1 .5-3.1 .5zM374.1 241.8l.5 3.1h-1.1z"/>
<path d="M478.7 242.3l.6 3h-1.1zM517.1 241.4l.7 .7-2.4 1.8zM373.5 264.2h1.1l-.5 3zM408.3 265.7l2.3 2-.7 .6zM478.2 264.6h1.1l-.6 3.1zM506.2 275.3l3-.5v1zM514.3 274.8l3.1 .5-3.1 .5zM61.7 337.8h1l-.5 3z"/>
</g>
<!-- layer: Break Lines -->
<path d="M425.5 68.6v3.5l1.8 .5-3.5 .9 1.7 .5v3.5M431.5 68.6v3.5l1.8 .5-3.5 .9 1.7 .5v3.5" fill="none" stroke="#000" stroke-width=".35"/>
<!-- layer: Notes -->
<path d="M396.3 336.7h22.5M488.2 338.3h22.5" fill="none" stroke="#000" stroke-width=".35"/>
<g font-size="5.3">
<text x="426.4" y="92.1">TOP VIEW</text>
<text x="411.4" y="165.1">RABBET DETAIL</text>
<text x="396.3" y="335.5">no notch</text>
<text x="488.2" y="337.2">no notch</text>
<text x="380" y="346.1">TOP NOTCH DETAIL</text>
<text x="469.4" y="347.5">BOTTOM NOTCH DETAIL</text>
<text x="270.9" y="381.4">FRONT VIEW</text>
<text x="270.7" y="392.2">Note on drilling and rabbeting</text>
</g>
<g font-size="4.6">
<text x="419" y="373.8">3X8X_DV_0028</text>
<text x="419" y="380.1">3X8XDoor</text>
<text x="419" y="386.2">3X8X</text>
</g>
<g font-size="4.3">
<text x="244.6" y="43.2">Operations: -right interior rabbet -left interior rabbet</text>
<text x="244.6" y="53.4">Facing for cnc: interior up</text>
<text x="244.5" y="63.6">Setup: G57 &gt; rotate &gt; G59</text>
<text x="421.9" y="63.7">35.250</text>
<text x="201.5" y="117.3">0.000</text>
<text x="201.2" y="122.8">1.720</text>
<text x="422.7" y="125.3">0.300 rabbet width</text>
<text x="201.5" y="127.5">3.220</text>
<text x="387.3" y="136.4">0.500</text>
<text x="380.7" y="141.5">rabbet depth</text>
<text x="461" y="142.5">0.750</text>
<text x="201.6" y="192.5">23.698</text>
<text x="201.6" y="197.3">25.198</text>
<text x="55.7" y="229.8">70.875</text>
<text x="414.6" y="232.1">0.441</text>
<text x="523.5" y="241">R0.250</text>
<text x="368.6" y="250.5">1.000</text>
<text x="473.3" y="251">1.000</text>
<text x="362.6" y="255.6">top notching</text>
<text x="463.6" y="256">bottom notching</text>
<text x="201.7" y="262.3">45.677</text>
<text x="364.5" y="260.7">y distance</text>
<text x="469.2" y="261.1">y distance</text>
<text x="201.7" y="267.1">47.177</text>
<text x="492" y="276.8">0.441</text>
<text x="438.4" y="285.1">R0.250</text>
<text x="201.5" y="332.1">67.655</text>
<text x="201.5" y="336.9">69.155</text>
<text x="418.8" y="392.4">0.02 in</text>
<text x="396.5" y="398.3">12.00 in</text>
<text x="396.5" y="404.3">7.188 in</text>
<text x="428.4" y="403.6">Outswing</text>
<text x="463.1" y="403.8">left-hand hinging</text>
<text x="431.3" y="411.1">1:8</text>
<text x="516.9" y="411.1">1/1</text>
</g>
<g font-size="3.5">
<text x="411.5" y="170.7">Reference - Only machine if displayed.</text>
<text x="379.9" y="351.7">Reference - Only machine if</text>
<text x="469.5" y="353.1">Reference - Only machine if displayed in</text>
<text x="380" y="356.8">displayed in front view.</text>
<text x="469.8" y="358.2">front view.</text>
<text x="350.8" y="373.6">ORDER NUMBER</text>
<text x="350.8" y="379.9">COMPONENT ID</text>
<text x="350.8" y="386.1">SERIES</text>
<text x="350.8" y="392.2">TOLERANCE</text>
<text x="270.9" y="397.7">Only machine if displayed.</text>
<text x="350.8" y="398.4">FLOOR CLEARANCE</text>
<text x="430.4" y="397.8">SWING</text>
<text x="472" y="397.7">HINGE</text>
<text x="270.8" y="407.9">Broken circles: machine on the back side</text>
<text x="270.9" y="402.8">Solid circles : machine on the front side</text>
<text x="350.8" y="404.4">CEILING CLEARANCE</text>
<text x="417.5" y="410.9">SCALE</text>
<text x="452.1" y="410.9">WEIGHT</text>
<text x="502.9" y="410.9">SHEET</text>
</g>
</svg>
